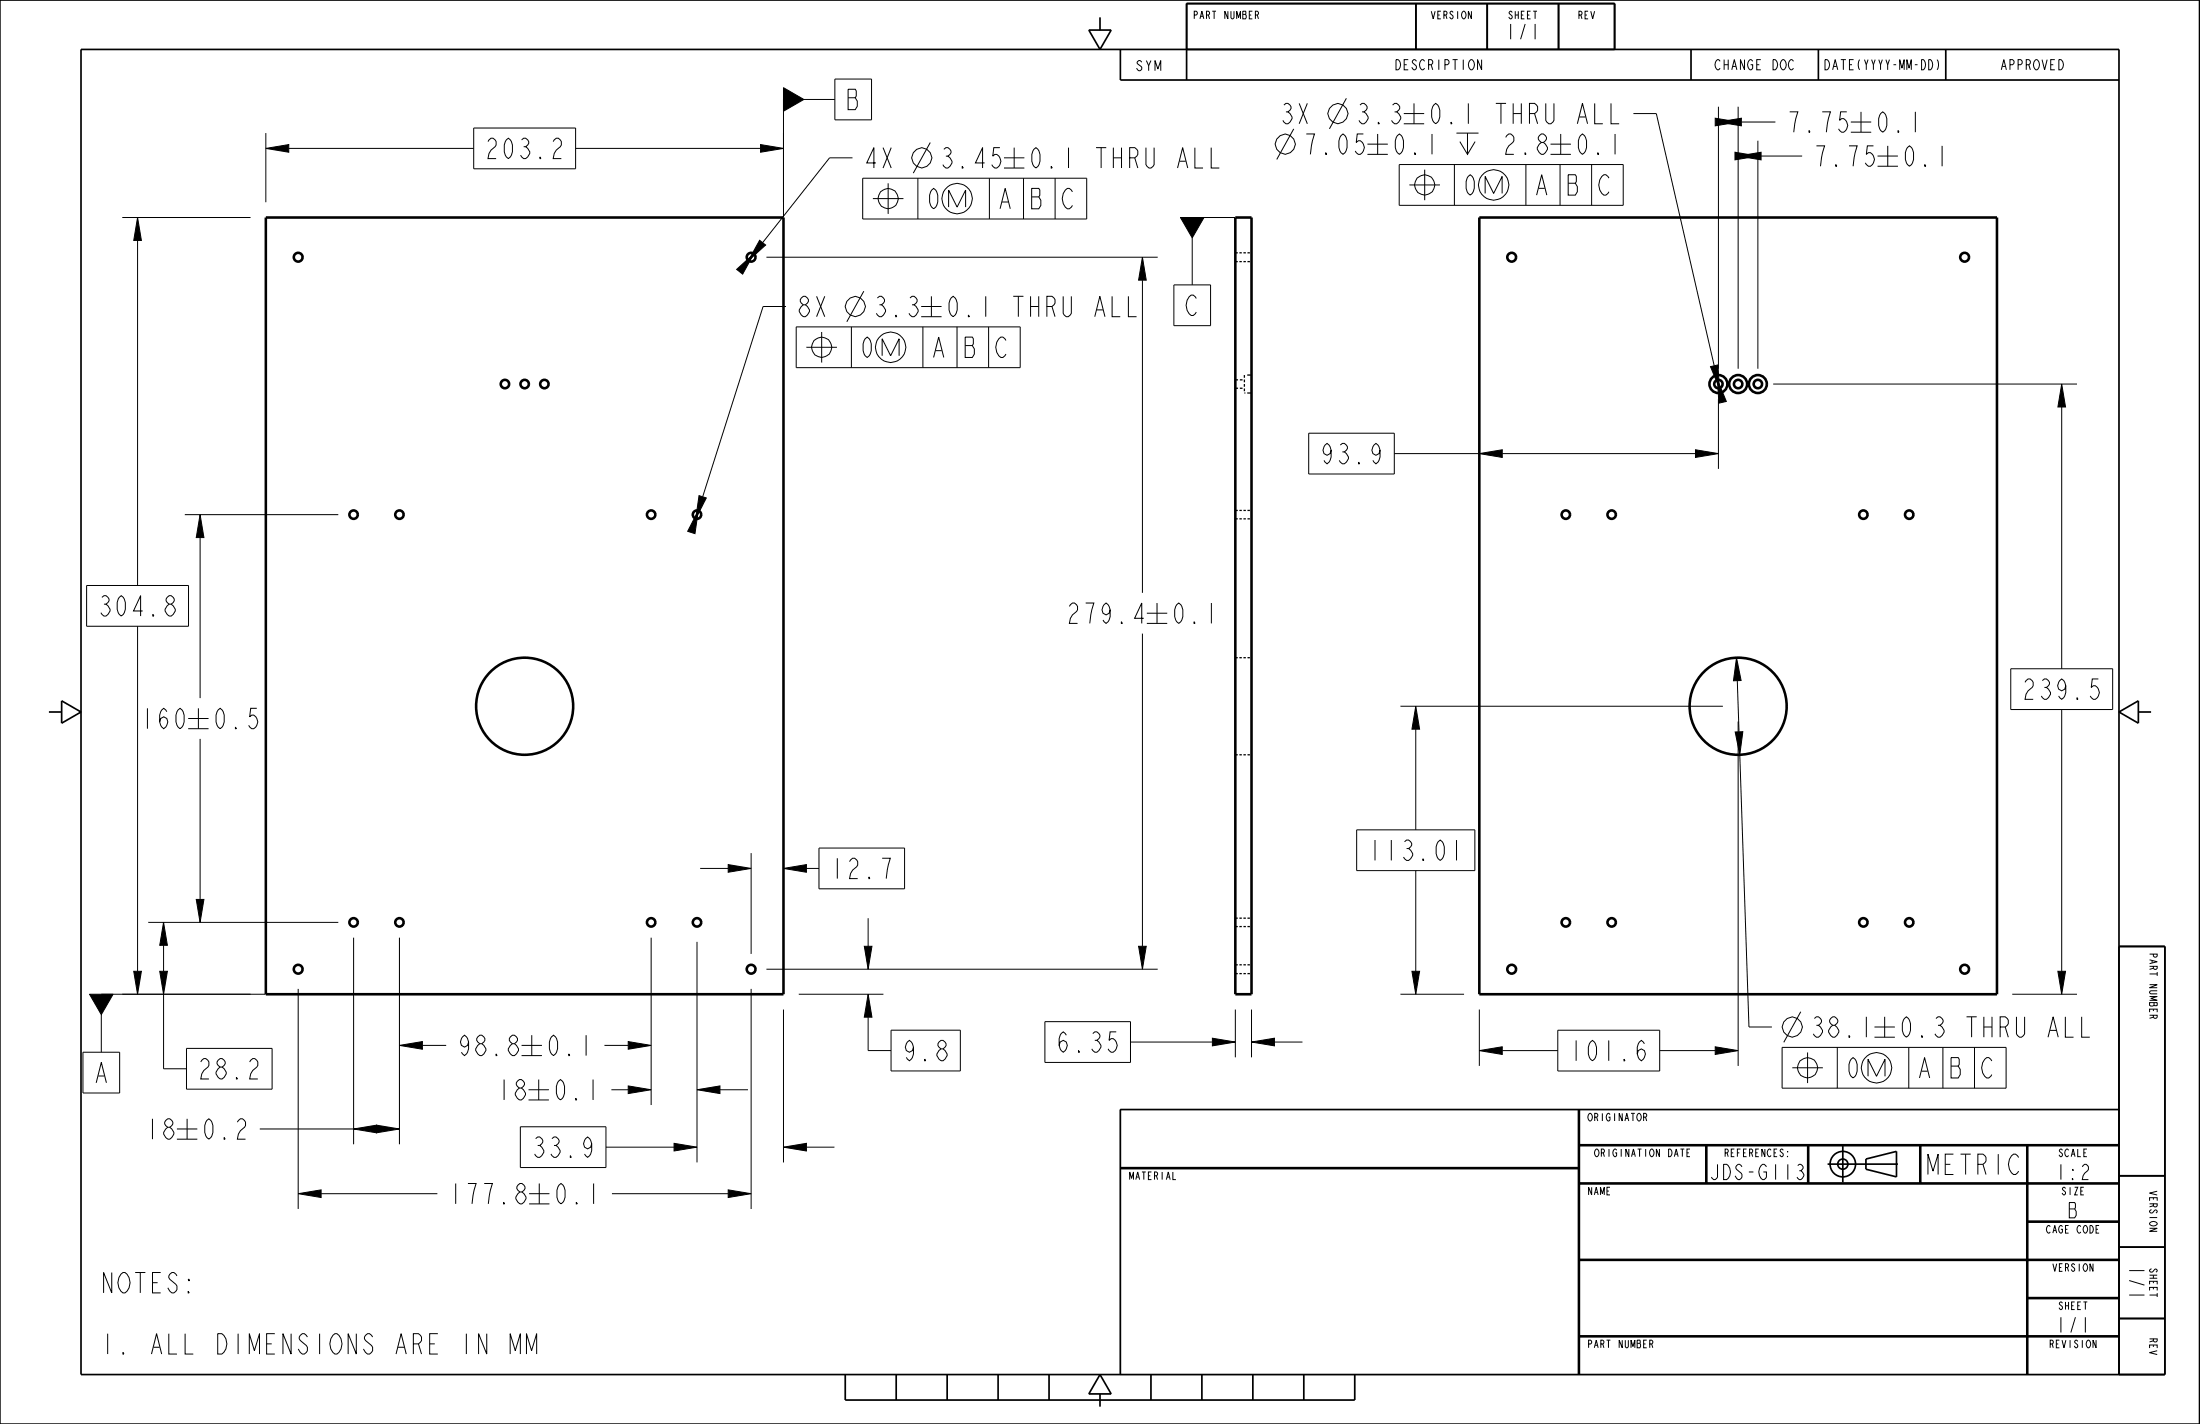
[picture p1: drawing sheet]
<svg xmlns="http://www.w3.org/2000/svg" width="432mm" height="279mm" viewBox="0 0 432 279" stroke-linecap="round" stroke-linejoin="round" font-family="sans-serif">
<g fill="#000">
<path d="M153.8 17.2l4 2.3-4 2.3zM52.2 29.1l4.5-.7v1.5zM149.3 28.4l4.5 .7-4.5 .8zM337.3 23.9l4.5-.7v1.5zM336.7 23.2l4.5 .7-4.5 .8zM341.2 30.6l4.5-.7v1.5zM340.5 29.9l4.5 .7-4.5 .8zM27 42.7l.8 4.5h-1.5zM149.1 47.1l1.2 1-3.4 3zM144.6 52.9l3.4-3.1-2.2 4zM224.2 50.5l.8 4.5h-1.5zM231.7 42.7h4.6l-2.3 4z"/>
<path d="M337.1 74.5l1.7 4.3-1.4 .3zM335.7 71.9l1.5-.3 .3 4.6zM404.7 75.4l.7 4.5h-1.5zM290.4 89l4.5-.7v1.5zM332.8 88.3l4.5 .7-4.5 .8zM39.3 101l.7 4.5h-1.5zM137.2 97.2l1.4 .5-2 4.1zM137.1 100.2l-.7 4.5-1.4-.4zM277.9 138.6l.7 4.5h-1.5zM340.8 129.1l.9 4.4-1.5 .1zM340.6 143.6h1.5l-.6 4.5zM142.9 169.6l4.5 .8-4.5 .7z"/>
<path d="M153.8 170.4l4.5-.8v1.5zM17.6 195.1h4.6l-2.3 4zM26.3 190.6h1.5l-.8 4.5zM31.4 190.6h1.5l-.8 4.5zM32.1 181l.8 4.5h-1.5zM38.5 176.5h1.5l-.7 4.5zM170.4 195.1l.7 4.5h-1.5zM169.6 185.7h1.5l-.7 4.5zM223.5 185.7h1.5l-.8 4.5zM277.1 190.6h1.5l-.7 4.5zM403.9 190.6h1.5l-.7 4.5zM78.4 205.1l4.5-.7v1.5z"/>
<path d="M123.3 213.1l4.5 .7-4.5 .8zM123.3 204.4l4.5 .7-4.5 .8zM136.8 213.8l4.5-.7v1.5zM238 203.7l4.5 .8-4.5 .7zM245.6 204.5l4.5-.8v1.5zM290.4 206.1l4.5-.7v1.5zM336.7 205.4l4.5 .7-4.5 .8zM58.5 234.2l4.5-.7v1.5zM69.4 221.5l4.5-.7v1.5zM73.9 220.8l4.5 .7-4.5 .8zM132.3 224.3l4.5 .8-4.5 .7zM142.9 233.5l4.5 .7-4.5 .8z"/>
<path d="M153.8 225.1l4.5-.8v1.5z"/>
</g>
<g fill="none" stroke="#000" stroke-width=".2">
<path d="M153.8 17.2l4 2.3-4 2.3zM153.8 19.5v23.1M157.8 19.5h6.1M163.9 15.5h7.2v8h-7.2zM264.3 19.3l-3.4 6M52.2 29.1l4.5-.7v1.5zM52.2 26.1v13.6M56.7 29.1h36.3M93 25.1h20v8h-20zM113 29.1h36.3M149.3 28.4l4.5 .7-4.5 .8zM167.3 31h-4.5l-13.1 16.6"/>
<path d="M169.3 35h44v8h-44zM171.3 39h6M174.3 36v6M180.2 35v8M182.6 28l-3.3 6M194.2 35v8M200.9 35v8M207.1 35v8M253.9 25.3l-3.3 6M274.6 32.3h44v8h-44zM276.6 36.3h6M279.6 33.3v6"/>
<path d="M285.5 32.3v8M286.5 27.8l1.5 2.5 1.5-2.5M288 26.1v4.2M291.5 38v-3.4l1.7 3.4 1.6-3.4v3.4M299.5 32.3v8M306.2 32.3v8M312.4 32.3v8M320.6 22.3h4.5l11.4 49.5M336.7 23.2l4.5 .7-4.5 .8zM337.3 23.9l4.5-.7v1.5zM337.3 20.9v51.5M340.5 29.9l4.5 .7-4.5 .8z"/>
<path d="M341.2 30.6l4.5-.7v1.5zM341.2 20.9v51.5M341.8 23.9h6.7M345 27.6v44.8M345.7 30.6h8M24 42.7h25.2M27 42.7l.8 4.5h-1.5zM27 47.2v67.7M144.6 52.9l3.4-3.1-2.2 4zM149.1 47.1l1.2 1-3.4 3zM150.4 50.5h76.8M169.5 57.1l-3.3 6"/>
<path d="M186.2 40.6v-3.3l1.7 3.3 1.6-3.3v3.3M224.2 50.5l.8 4.5h-1.5zM224.2 55v61.3M230.4 55.9h7.2v8h-7.2zM231.7 42.7h4.6l-2.3 4zM234 46.7v9.2M234 42.7h8.4M154.3 60.1h-4.5l-11.9 37.4M156.3 64.1h43.9v8h-43.9zM158.3 68.1h6M161.3 65.1v6M167.1 64.1v8"/>
<path d="M173.1 69.8v-3.3l1.7 3.3 1.7-3.3v3.3M181.1 64.1v8M187.8 64.1v8M194 64.1v8M335.7 71.9l1.5-.3 .3 4.6zM337.1 74.5l1.7 4.3-1.4 .3zM337.3 78.4v13.6M348 75.4h59.7M404.7 75.4l.7 4.5h-1.5zM404.7 79.9v51.3M137.2 97.2l1.4 .5-2 4.1zM256.9 85h16.8v8h-16.8z"/>
<path d="M273.7 89h16.7M290.4 89l4.5-.7v1.5zM294.9 89h37.9M332.8 88.3l4.5 .7-4.5 .8zM17 114.9h20v8h-20zM36.3 101h30.1M39.3 101l.7 4.5h-1.5zM39.3 105.5v31.5M137.1 100.2l-.7 4.5-1.4-.4zM27 122.9v67.7M224.2 124.3v61.4M274.9 138.6h63.3"/>
<path d="M277.9 138.6l.7 4.5h-1.5zM340.8 129.1l.9 4.4-1.5 .1zM341 133.5l.3 10.1M394.7 131.2h20v8h-20zM404.7 139.2v51.4M39.3 145v31.5M277.9 143.1v19.7M340.6 143.6h1.5l-.6 4.5zM341.2 141.6v67.5M341.5 148.1l1.8 53.4h4.5M38.5 176.5h1.5l-.7 4.5zM137.4 170.4h5.5"/>
<path d="M142.9 169.6l4.5 .8-4.5 .7zM147.4 167.4v19.8M153.8 170.4l4.5-.8v1.5zM158.3 170.4h2.4M160.7 166.4h16.8v8h-16.8zM266.3 162.8h23.2v8h-23.2zM277.9 170.8v19.8M17.6 195.1h4.6l-2.3 4zM19.9 199.1v7.4M19.9 195.1h32.2M26.3 190.6h1.5l-.8 4.5zM29.1 181h37.3"/>
<path d="M31.4 190.6h1.5l-.8 4.5zM32.1 181l.8 4.5h-1.5zM32.1 195.1v14.6h4.5M32.1 185.5v5.1M58.5 194v43.2M69.4 184v40.5M78.4 184v40.5M127.8 184v32.8M136.8 184.8v43.3M147.4 194v43.2M150.4 190.2h76.8M153.8 198.1v30"/>
<path d="M156.8 195.1h16.6M169.6 185.7h1.5l-.7 4.5zM170.4 195.1l.7 4.5h-1.5zM170.4 199.6v6.5h4.5M170.4 180.2v5.5M223.5 185.7h1.5l-.8 4.5zM242.5 198.1v9.4M245.6 198.1v9.4M274.9 195.1h12.5M277.1 190.6h1.5l-.7 4.5zM290.4 198.1v11M353.4 198.5l-3.3 6"/>
<path d="M395 195.1h12.7M403.9 190.6h1.5l-.7 4.5zM16.3 206.5h7.2v8h-7.2zM36.6 205.7h16.8v8h-16.8zM78.4 205.1l4.5-.7v1.5zM82.9 205.1h4.7M118.6 205.1h4.7M120 213.8h3.3M123.3 213.1l4.5 .7-4.5 .8zM123.3 204.4l4.5 .7-4.5 .8zM136.8 213.8l4.5-.7v1.5zM141.3 213.8h5.5"/>
<path d="M174.9 202.1h13.6v8h-13.6zM205.1 200.5h16.8v8h-16.8zM219.9 217.7h196v52h-196zM221.9 204.5h16.1M238 203.7l4.5 .8-4.5 .7zM245.6 204.5l4.5-.8v1.5zM250.1 204.5h5.5M290.4 206.1l4.5-.7v1.5zM294.9 206.1h10.9M305.8 202.1h20v8h-20zM309.9 217.7v52M325.8 206.1h10.9"/>
<path d="M336.7 205.4l4.5 .7-4.5 .8zM349.8 205.5h43.9v8h-43.9zM351.8 209.5h6M354.8 206.5v6M360.6 205.5v8M366.6 211.2v-3.4l1.7 3.4 1.7-3.4v3.4M374.6 205.5v8M381.3 205.5v8M387.5 205.5v8M51 221.5h18.4M58.5 234.2l4.5-.7v1.5zM63 234.2h22.8"/>
<path d="M69.4 221.5l4.5-.7v1.5zM73.9 220.8l4.5 .7-4.5 .8zM102.1 221.1h16.8v8h-16.8zM118.9 225.1h13.4M120.1 234.2h22.8M132.3 224.3l4.5 .8-4.5 .7zM142.9 233.5l4.5 .7-4.5 .8zM153.8 225.1l4.5-.8v1.5zM158.3 225.1h5.5M219.9 229.2h90M309.9 224.7h106M309.9 232.2h106"/>
<path d="M334.9 224.7v7.5M354.9 224.7v7.5M376.9 224.7v7.5M397.9 239.7h18M397.9 224.7v45M309.9 247.2h106M397.9 254.7h18M309.9 262.2h106"/>
<circle cx="174.3" cy="38.9" r="1.99"/>
<circle cx="180.9" cy="31" r="1.96"/>
<circle cx="187.8" cy="39" r="2.98"/>
<circle cx="252.2" cy="28.3" r="1.96"/>
<circle cx="262.6" cy="22.3" r="1.96"/>
<circle cx="279.6" cy="36.2" r="1.99"/>
<circle cx="293.1" cy="36.3" r="2.98"/>
<circle cx="161.3" cy="68.1" r="1.99"/>
<circle cx="167.8" cy="60.1" r="1.96"/>
<circle cx="174.8" cy="68.1" r="2.98"/>
<circle cx="351.7" cy="201.5" r="1.96"/>
<circle cx="354.8" cy="209.5" r="1.99"/>
<circle cx="368.3" cy="209.5" r="2.98"/>
</g>
<g fill="none" stroke="#000" stroke-width=".33">
<path d="M0 0h431.8M213.7 5.9h4.4l-2.2 3.8zM215.9 3.4v2.5M219.9 9.7v6h196M277.9 .7v9M291.9 .7v9M305.9 .7v9M316.9 9.7v-9h-84v15M331.9 9.7v6M356.9 9.7v6M381.9 9.7v6M9.6 139.7h2.5"/>
<path d="M12.1 137.5l3.8 2.2-3.8 2.2zM415.9 139.7l3.8-2.2v4.4zM419.7 139.7h2.5M415.9 185.7h9v84h-409v-260h400v260M415.9 217.7h-196v52M358.7 228.4h13.8M361.7 224.9v7M366.2 227.4l6-1.5v5l-6-1.5zM415.9 230.7h9M415.9 244.7h9M415.9 258.7h9M175.9 269.7v5"/>
<path d="M185.9 269.7v5M195.9 269.7v5M205.9 269.7v5M215.9 269.7l2.2 3.8h-4.4zM215.9 273.5v2.5M225.9 269.7v5M235.9 269.7v5M245.9 269.7v5M255.9 269.7v5M265.9 269.7v5h-100v-5"/>
<circle cx="361.7" cy="228.4" r="2.5"/>
<circle cx="361.7" cy="228.4" r="1"/>
</g>
<path d="M431.8 0v279.4h-431.8v-279.4" fill="none" stroke="#000" stroke-width=".28"/>
<g fill="none" stroke="#000" stroke-width=".51">
<path d="M0 0h.1M431.8 0v279.4M52.2 42.7h101.6v152.4h-101.6zM242.5 42.7h3.1v152.4h-3.1zM290.4 42.7h101.6v152.4h-101.6zM309.9 217.7v52M219.9 229.2h90M309.9 232.2h106M309.9 224.7h106M334.9 224.7v7.5M354.9 224.7v7.5M376.9 224.7v7.5"/>
<path d="M397.9 239.7h18M397.9 224.7v45M309.9 247.2h106M397.9 254.7h18M309.9 262.2h106"/>
<circle cx="58.5" cy="50.5" r=".86"/>
<circle cx="147.4" cy="50.5" r=".86"/>
<circle cx="296.7" cy="50.5" r=".86"/>
<circle cx="385.6" cy="50.5" r=".86"/>
<circle cx="99.1" cy="75.4" r=".83"/>
<circle cx="103" cy="75.4" r=".83"/>
<circle cx="106.8" cy="75.4" r=".83"/>
<circle cx="337.3" cy="75.4" r="1.76"/>
<circle cx="337.3" cy="75.4" r=".83"/>
<circle cx="341.2" cy="75.4" r="1.76"/>
<circle cx="341.2" cy="75.4" r=".83"/>
<circle cx="345" cy="75.4" r="1.76"/>
<circle cx="345" cy="75.4" r=".83"/>
<circle cx="69.4" cy="101" r=".83"/>
<circle cx="78.4" cy="101" r=".83"/>
<circle cx="127.8" cy="101" r=".83"/>
<circle cx="136.8" cy="101" r=".83"/>
<circle cx="307.3" cy="101" r=".83"/>
<circle cx="316.3" cy="101" r=".83"/>
<circle cx="365.7" cy="101" r=".83"/>
<circle cx="374.7" cy="101" r=".83"/>
<circle cx="103" cy="138.6" r="9.5"/>
<circle cx="341.2" cy="138.6" r="9.5"/>
<circle cx="58.5" cy="190.2" r=".86"/>
<circle cx="69.4" cy="181" r=".83"/>
<circle cx="78.4" cy="181" r=".83"/>
<circle cx="127.8" cy="181" r=".83"/>
<circle cx="136.8" cy="181" r=".83"/>
<circle cx="147.4" cy="190.2" r=".86"/>
<circle cx="296.7" cy="190.2" r=".86"/>
<circle cx="307.3" cy="181" r=".83"/>
<circle cx="316.3" cy="181" r=".83"/>
<circle cx="365.7" cy="181" r=".83"/>
<circle cx="374.7" cy="181" r=".83"/>
<circle cx="385.6" cy="190.2" r=".86"/>
</g>
<g fill="none" stroke="#000" stroke-width=".25">
<path d="M242.5 51.3h.4M242.5 49.6h.4M243.3 51.3h.4M243.3 49.6h.4M244.1 51.3h.4M244.1 49.6h.4M244.8 51.3h.5M244.8 49.6h.5M242.5 76.2h.5M242.5 74.5h.5M243.4 76.2h.5M243.4 74.5h.5"/>
<path d="M244.2 77.1h.1M244.2 73.6v.5M244.2 74.5v.5M244.2 75.4v.5M244.2 76.2v.6M244.8 77.1h.8M244.8 73.6h.8M242.5 101.8h.4M242.5 100.2h.4M243.3 101.8h.4M243.3 100.2h.4M244.1 101.8h.4"/>
<path d="M244.1 100.2h.4M244.8 101.8h.5M244.8 100.2h.5M242.5 129h.4M243.3 129h.4M244.1 129h.4M244.8 129h.5M242.5 148.1h.4M243.3 148.1h.4M244.1 148.1h.4M244.8 148.1h.5M242.5 191h.4"/>
<path d="M242.5 189.3h.4M242.5 181.8h.4M242.5 180.2h.4M243.3 191h.4M243.3 189.3h.4M243.3 181.8h.4M243.3 180.2h.4M244.1 191h.4M244.1 189.3h.4M244.1 181.8h.4M244.1 180.2h.4M244.8 191h.5"/>
<path d="M244.8 189.3h.5M244.8 181.8h.5M244.8 180.2h.5"/>
</g>
<g font-size="5.2">
<text x="165.9" y="21.5">B</text>
<text x="251" y="24.3">3X</text>
<text x="265.9" y="24.3">3.3±</text>
<text x="280.2" y="24.3">0.1</text>
<text x="292.9" y="24.3">THRU ALL</text>
<text x="350.5" y="25.9">7.75±</text>
<text x="367.9" y="25.9">0.1</text>
<text x="95" y="31.1">203.2</text>
<text x="169.3" y="33">4X</text>
<text x="184.3" y="33">3.45±</text>
<text x="201.7" y="33">0.1</text>
<text x="214.4" y="33">THRU ALL</text>
<text x="255.6" y="30.3">7.05±</text>
<text x="273.1" y="30.3">0.1</text>
<text x="294.6" y="30.3">2.8±</text>
<text x="309" y="30.3">0.1</text>
<text x="355.7" y="32.6">7.75±</text>
<text x="373.2" y="32.6">0.1</text>
<text x="181.7" y="41">0</text>
<text x="195.7" y="41">A</text>
<text x="201.9" y="41">B</text>
<text x="208.1" y="41">C</text>
<text x="287" y="38.3">0</text>
<text x="301" y="38.3">A</text>
<text x="307.2" y="38.3">B</text>
<text x="313.4" y="38.3">C</text>
<text x="156.3" y="62.1">8X</text>
<text x="171.2" y="62.1">3.3±</text>
<text x="185.5" y="62.1">0.1</text>
<text x="198.2" y="62.1">THRU ALL</text>
<text x="232.4" y="61.9">C</text>
<text x="168.6" y="70.1">0</text>
<text x="182.6" y="70.1">A</text>
<text x="188.8" y="70.1">B</text>
<text x="195" y="70.1">C</text>
<text x="258.9" y="91">93.9</text>
<text x="19" y="120.9">304.8</text>
<text x="209.1" y="122.3">279.4</text>
<text x="225.1" y="122.3">±</text>
<text x="229.8" y="122.3">0.1</text>
<text x="396.7" y="137.2">239.5</text>
<text x="27.3" y="143">160±</text>
<text x="41.6" y="143">0.5</text>
<text x="162.7" y="172.4">12.7</text>
<text x="268.3" y="168.8">113.01</text>
<text x="355.1" y="203.5">38.1</text>
<text x="367.9" y="203.5">±</text>
<text x="372.6" y="203.5">0.3 THRU ALL</text>
<text x="89.6" y="207.1">98.8±</text>
<text x="107" y="207.1">0.1</text>
<text x="176.9" y="208.1">9.8</text>
<text x="207.1" y="206.5">6.35</text>
<text x="307.8" y="208.1">101.6</text>
<text x="18.3" y="212.5">A</text>
<text x="38.6" y="211.7">28.2</text>
<text x="97.3" y="215.8">18± 0.1</text>
<text x="362.1" y="211.5">0</text>
<text x="376.1" y="211.5">A</text>
<text x="382.3" y="211.5">B</text>
<text x="388.5" y="211.5">C</text>
<text x="28.3" y="223.5">18± 0.2</text>
<text x="104.1" y="227.1">33.9</text>
<text x="378" y="230.4">METRIC</text>
<text x="87.8" y="236.2">177.8± 0.1</text>
<text x="19.5" y="253.7">NOTES:</text>
<text x="19.5" y="265.7">1. ALL DIMENSIONS ARE IN MM</text>
</g>
<g font-size="3.9">
<text x="295.3" y="7.7">1/1</text>
<text x="335.5" y="231.4">JDS-G113</text>
<text x="403.4" y="231.4">1:2</text>
<text x="405.7" y="238.9">B</text>
<text x="417.9" y="248.1" transform="rotate(90 417.9 248.1)">1/1</text>
<text x="403.3" y="261.4">1/1</text>
</g>
<g font-size="2.6">
<text x="222.7" y="13.9">SYM</text>
<text x="273.8" y="13.7">DESCRIPTION</text>
<text x="336.6" y="13.7">CHANGE DOC</text>
<text x="357.9" y="13.7">DATE(YYYY-MM-DD)</text>
<text x="392.7" y="13.7">APPROVED</text>
</g>
<g font-size="2">
<text x="234.1" y="3.7">PART NUMBER</text>
<text x="280.8" y="3.7">VERSION</text>
<text x="296" y="3.7">SHEET</text>
<text x="309.6" y="3.7">REV</text>
<text x="421.9" y="186.9" transform="rotate(90 421.9 186.9)">PART NUMBER</text>
<text x="311.5" y="220">ORIGINATOR</text>
<text x="313" y="226.9">ORIGINATION DATE</text>
<text x="338.5" y="226.9">REFERENCES:</text>
<text x="404" y="226.9">SCALE</text>
<text x="221.5" y="231.4">MATERIAL</text>
<text x="421.9" y="233.6" transform="rotate(90 421.9 233.6)">VERSION</text>
<text x="311.5" y="234.4">NAME</text>
<text x="404.6" y="234.4">SIZE</text>
<text x="401.6" y="241.9">CAGE CODE</text>
<text x="402.8" y="249.4">VERSION</text>
<text x="421.9" y="248.8" transform="rotate(90 421.9 248.8)">SHEET</text>
<text x="404" y="257">SHEET</text>
<text x="421.9" y="262.4" transform="rotate(90 421.9 262.4)">REV</text>
<text x="311.5" y="264.4">PART NUMBER</text>
<text x="402.2" y="264.4">REVISION</text>
</g>
</svg>
